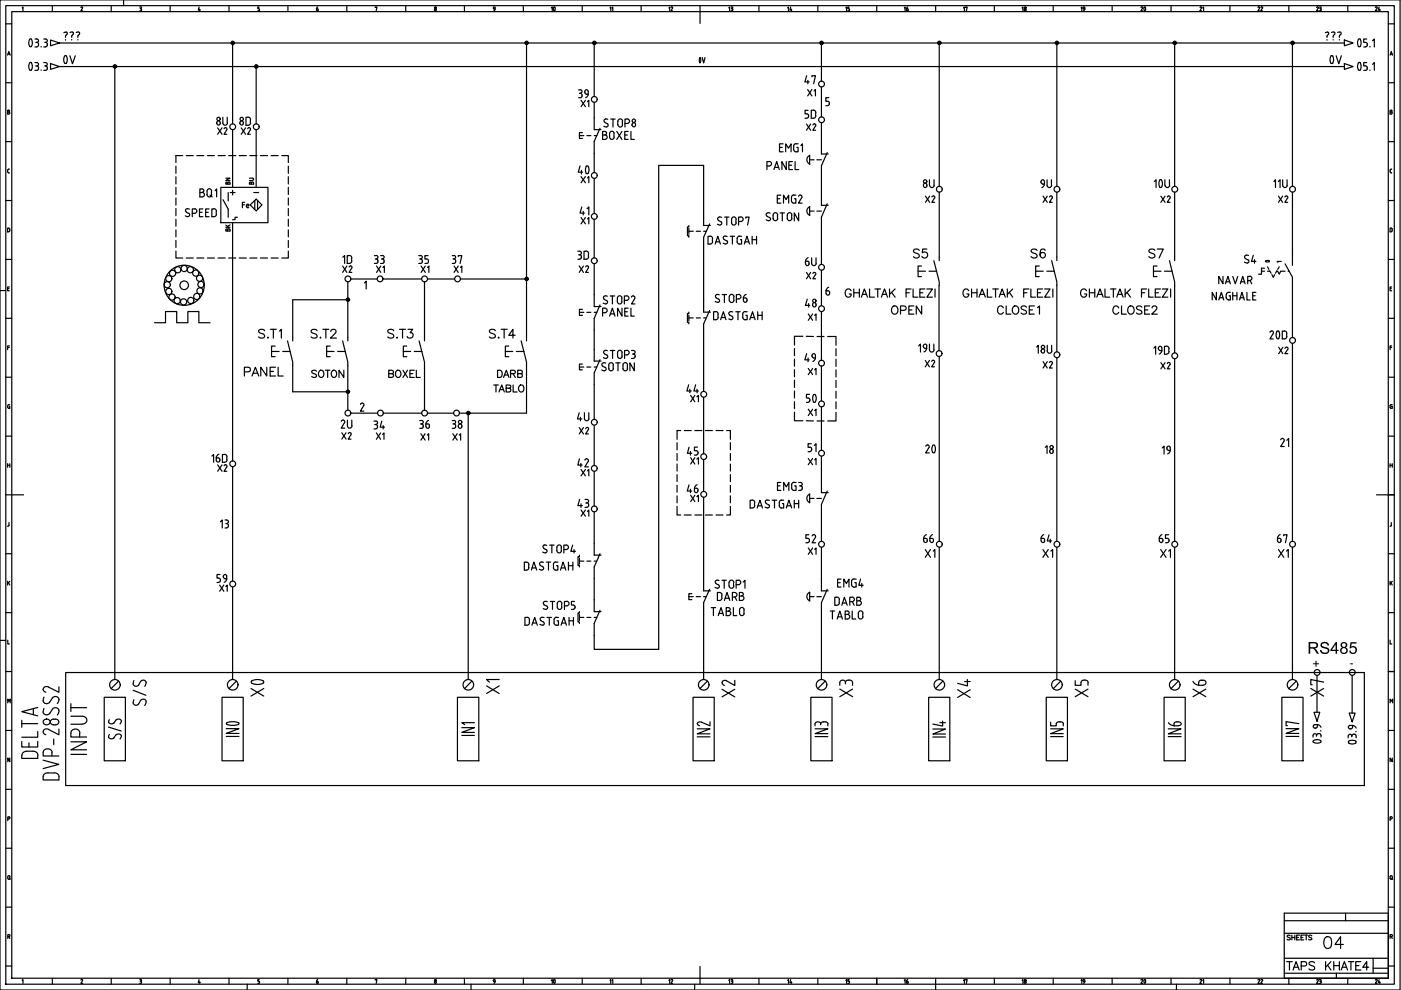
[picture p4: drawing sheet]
<svg xmlns="http://www.w3.org/2000/svg" width="297mm" height="210mm" viewBox="0 0 297 210" stroke-linecap="round" stroke-linejoin="round" font-family="sans-serif">
<!-- layer: 035 -->
<g fill="none" stroke="#000" stroke-width=".25">
<path d="M0 0h296.8v209.9h-296.8zM26.2 0v1.2M1.2 5.1h1.3M1.2 17.5h1.3M1.6 11.7l.3-.8 .3 .8M1.7 11.5h.4M2.5 2.5h291.8v204.9h-291.8zM4.7 1.7l.2-.2v.8M11.1 1.2v1.3M17.2 1.6l.1-.1 .2 .1-.4 .7h.4M23.6 1.2v1.3M29.6 1.5h.2"/>
<path d="M29.6 2.3h.2M29.7 1.8h.1M29.8 1.5l.2 .1-.2 .2 .2 .2M30 2v.1M30 2.1l-.2 .2M36.1 1.2v1.3M42.2 1.5l-.2 .6h.5M42.3 1.9v.4M48.6 1.2v1.3M61 1.2v1.3M73.5 1.2v1.3M79.5 1.6l.4-.1-.1 .8"/>
<path d="M86 1.2v1.3M92.1 2l.2-.2 .2 .2M92.1 2l.2 .3 .2-.2M92.5 2v.1M98.5 1.2v1.3M111 1.2v1.3M123.4 1.2v1.3M135.9 1.2v1.3M148.4 1.2v1.3M160.9 1.2v1.3M173.4 1.2v1.3M185.9 1.2v1.3"/>
<path d="M198.4 1.2v1.3M210.8 1.2v1.3M223.3 1.2v1.3M235.8 1.2v1.3M248.3 1.2v1.3M260.8 1.2v1.3M273.3 1.2v1.3M285.7 1.2v1.3M294.3 5.1h1.3M294.3 17.5h1.3M294.7 11.7l.3-.8 .2 .8M294.8 11.5h.4"/>
<path d="M1.2 30h1.3M1.6 23.8h.2M1.6 36.1v.4M1.7 36.4l.1 .2M1.8 23.4h-.2v.8h.2M1.8 36.7h.2M1.8 35.9h.2M1.8 23.3l.2 .2-.2 .2 .3 .3-.3 .2M1.8 35.9l-.1 .2M294.3 30h1.3M294.7 36.1v.4M294.7 23.8h.2"/>
<path d="M294.8 36.4l.2 .2M294.9 23.4h-.2v.8h.2M294.9 36.7h.2M294.9 35.9h.2M295 23.3l.1 .2-.1 .2 .2 .3-.2 .2M295 35.9l-.2 .2M1.2 42.5h1.3M1.2 55h1.3M1.8 48.4h-.2v.8h.2M1.8 48.4h.2l.1 .5M2.1 48.9l-.3 .2M294.3 42.5h1.3"/>
<path d="M294.3 55h1.3M294.9 48.4h-.2v.8h.2M295 48.4l.2 .2M295.1 48.6v.3M295.2 48.9l-.2 .2M0 61.6h1.2M1.2 67.5h1.3M1.2 80h1.3M1.6 61.2h.3M1.6 73.7h.4M2 60.8h-.4v.9h.4M2 73.3h-.4v.8"/>
<path d="M294.3 67.5h1.3M294.3 80h1.3M294.7 61.2h.3M294.7 73.7h.4M295.1 60.8h-.4v.9h.4M295.1 73.3h-.4v.8M1.2 92.5h1.3M1.6 98.7h.5M1.6 86v.4M1.6 98.3v.8M1.7 86.4l.2 .2M1.9 85.8h.2"/>
<path d="M1.9 85.8l-.2 .2M1.9 86.2h.2v.4h-.2M2.1 98.3v.8M294.3 92.5h1.3M294.7 86.4l.3 .2M294.7 98.3v.8M294.7 98.7h.5M294.9 85.8h.3M295 85.8l-.3 .2v.4M295 86.2h.2v.4h-.3M295.2 98.3v.8M1.2 104.9h1.3"/>
<path d="M1.2 117.4h1.3M1.9 111.4l-.3 .2M1.9 110.8v.6M294.3 104.9h1.3M294.3 117.4h1.3M295 110.8v.6M295 111.4l-.3 .2M0 135.8h1.2M1.2 129.9h1.3M1.6 123.2v.9M1.7 135.7v.8h.3M1.8 123.5l.3 .6"/>
<path d="M2.1 123.2l-.5 .6M294.3 129.9h1.3M294.7 135.7v.8h.4M294.7 123.2v.9M294.9 123.5l.3 .6M295.2 123.2l-.5 .6M1.3 142.4h1.2M294.3 142.4h1.3M294.3 154.9h1.3M1.3 167.4h1.2M1.3 179.8h1.2M1.7 173.6h.2"/>
<path d="M1.9 173.2h-.2v.8M1.9 173.2l.2 .2-.2 .2M294.3 167.4h1.3M294.3 179.8h1.3M294.7 173.6h.2M294.9 173.2h-.2v.8M295 173.2l.2 .2-.2 .2M295.2 160.7v.8l-.5-.8v.8M1.3 192.3h1.2M1.7 186.2l.2 .3 .2-.3M1.7 198.6h.2M1.9 198.2h-.2v.8"/>
<path d="M1.9 198.1l.2 .3-.2 .2 .2 .4M1.9 186.3l.3 .2M2.1 185.9v.3M2.1 185.9l-.2-.3-.2 .1v.5M272.3 195.2h22M285.3 193.6v1.6M294.3 192.3h1.3M294.7 198.6h.3M295 198.2h-.3v.8M295 198.1l.2 .3-.2 .2 .2 .4M1.3 204.8h1.2M4.7 207.9l.2-.2v.8"/>
<path d="M11.1 207.4v1.3M17.2 207.8l.1-.1 .2 .2-.4 .6h.4M23.6 207.4v1.3M29.6 207.7h.2M29.6 208.5h.2M29.7 208h.1M29.8 207.7l.2 .1-.2 .2M29.8 208l.2 .2M30 208.2v.1M30 208.3l-.2 .2M36.1 207.4v1.3M42.2 207.7l-.2 .6h.5"/>
<path d="M42.3 208.1v.4M48.6 207.4v1.3M52.4 208.7v1.2M54.7 208.5h.1M54.8 208l.2 .2M54.9 207.7h-.2v.3h.1M55 208.2v.1M55 208.3l-.2 .2M61 207.4v1.3M67.1 208.3l.2 .2 .2-.2M67.1 208l.3 .1v.2M67.1 208v.3"/>
<path d="M67.4 207.7l-.3 .3M73.5 207.4v1.3M79.5 207.8l.4-.1-.1 .8M86 207.4v1.3M92.1 208.3l.2 .2 .2-.2M92.5 208.2v.1M92.5 208.2l-.2-.2-.2 .3M98.5 207.4v1.3M99.9 208.7v1.2M104.6 207.8l.2-.1 .2 .1M104.6 207.9l.2 .2h.1v-.2M105 208.1l-.3 .4"/>
<path d="M111 207.4v1.3M123.4 207.4v1.3M135.9 207.4v1.3M147.3 208.7v1.2M148.4 207.4v1.3M160.9 207.4v1.3M173.4 207.4v1.3M185.9 207.4v1.3M198.4 207.4v2.5M210.8 207.4v1.3M223.3 207.4v1.3M235.8 207.4v1.3"/>
<path d="M248.3 207.4v1.3M249.4 208.7v1.2M260.8 207.4v1.3M272.3 206.3h22M273.3 207.4v1.3M285.7 207.4v1.3M291.1 205.3h3.2M294.3 204.8h1.3"/>
<circle cx="92.3" cy="1.6" r=".19"/>
<circle cx="92.3" cy="207.8" r=".19"/>
</g>
<!-- layer: 07 -->
<path d="M1.2 1.2h294.4v207.5h-294.4zM148.4 2.5v2.5M2.5 104.9h2.5M291.8 104.9h2.5M272.3 193.6h22v13.8h-22zM272.3 197.9h22M148.4 204.9v2.5M272.3 203.2h22" fill="none" stroke="#000" stroke-width=".25"/>
<!-- layer: 025 -->
<path d="M273.6 198.4l-.3-.1-.4 .1 .1 .2 .6 .4-.1 .2h-.6M273.9 198.3v1M273.9 198.8h.6M274.5 198.3v1M274.9 198.8h.4M275.5 198.3h-.6v1h.6M275.8 198.8h.4M276.4 198.3h-.6v1h.6M276.6 198.3h.6M276.9 198.3v1" fill="none" stroke="#000" stroke-width=".25"/>
<g fill="none" stroke="#000" stroke-width=".25">
<path d="M12.6 9.1h272.4M12.6 14.1h272.4M24.3 14.1v130M49.3 9.1v17.2M54.3 14.1v12.2M111.6 9.1v62.4M126 9.1v11.4M174.2 9.1v8.1M174.2 18.5v6.3M199.1 9.1v30.4M224.1 9.1v30.4M249 9.1v30.4"/>
<path d="M274 9.1v30.4M49.3 27.5v12.2M54.3 27.5v12.2M126 37.9v7.4M174.2 37.6v3.4M49.3 47.2v50.6M73.7 59.8v11.7M74.4 59.2h5.5M81.2 59.2h8.2M90 59.8v11.7M90.6 59.2h5.8M97.6 59.2h14"/>
<path d="M126 46.5v8.2M126 55.9v6.6M149.2 45.3v-10.2h-9.5v102.6h-13.7v-3M149.2 52.8v10.9M174.2 48.5v7.6M174.2 57.3v7.5M199.1 40.7v13.8M224.1 40.7v13.8M249 40.7v13.8M274 40.7v13.1M32.8 68.4h2.3v-2.3h2.4v2.3h2.3v-2.3h2.4v2.3h2.3M62.1 77.5v5.6h11.6"/>
<path d="M73.7 77.5v9.5M73.7 63.6h-11.6v7.9M90 77.5v9.5M111.6 77.5v10.1h-14.2M126 70v4.1M149.2 71.2v11.8M174.2 66.1v10.3M174.2 77.6v7.4M199.1 60.5v13.9M199.1 75.6v39.2M224.1 60.5v14.1M224.1 75.9v38.9"/>
<path d="M249 60.5v14.3M249 76v38.8M274 61.3v10.3M274 72.8v42M49.3 99v24.2M74.4 87.6h5.6M81.2 87.6h8.2M90.6 87.6h5.6M99.3 87.6v56.5M126 81.5v7.5M126 90.2v8.5M126 100v7.3"/>
<path d="M149.2 84.3v11.9M149.2 97.5v6.7M174.2 86.3v9.2M174.2 96.7v5.3M126 108.6v6.6M149.2 105.4v17.4M174.2 109.4v5.4M174.2 116v6.8M199.1 116v28.1M224.1 116v28.1M249 116v28.1M274 116v28.1"/>
<path d="M49.3 124.5v19.6M126 122.7v4.5M149.2 130.3v13.8M174.2 130.3v13.8M286.7 143.2v8"/>
</g>
<!-- layer: 0 -->
<g fill="none" stroke="#000" stroke-width=".25">
<path d="M46.8 39.7h10v7.5h-10zM122.9 28.8h.9M123.5 28.1h-.6v1.3h.6M124.4 28.8h.9M126 25v2.5M126 30v2.5M173.2 33.9h1M174.2 30.2v2.5h1.4M175.4 32.4l-1.2 2.8v2.4M48.4 44.3v1.8M53 43.4l1.3-1.2 1.2 1.2-1.2 1.3zM146 47.8v.3h-.2v1.9h.2v.3"/>
<path d="M146 48.4v1.3M146 49h1M147.6 49h.9M149.2 45.3v2.5h1.4M149.2 49h.5M150.5 47.5l-1.3 2.8v2.5M173.2 44.8h1M174.2 41v2.5h1.4M175.4 43.2l-1.2 2.8v2.5M195.4 56.4h-.8v2.2h.8M198 55.3l1.1 4.4v.8M220.3 56.4h-.7v2.2h.7"/>
<path d="M223 55.3l1.1 4.4v.8M245.3 56.4h-.7v2.2h.7M247.9 55.3l1.1 4.4v.8M269.2 57.4l.3 .5M269.7 58.2l.3 .6 .3-.6M270.7 57.5h.2l.3 .6 .3-.6h1M270.7 57.4l-.3 .5M272.5 55.9l1.5 2.9v2.5M274 53.8v2.5M57.6 74.5h1.6M58.3 73.4h-.7v2.2h.7M59.9 74.5h1.6"/>
<path d="M61 72.3l1.1 4.5v.7M62.1 71.5v.8M70 73.4h-.7v2.2h.7M72.6 72.3l1.1 4.5v.7M85.5 74.5h1.6M86.2 73.4h-.7v2.2h.7M87.8 74.5h1.7M88.9 72.3l1.1 4.5v.7M90 71.5v.8M107.1 74.5h1.6M107.9 73.4h-.8v2.2h.8M109.5 74.5h1.6"/>
<path d="M110.5 72.3l1.1 4.5v.7M111.6 71.5v.8M122.9 66.2h.9M122.9 77.8h.9M123.5 65.6h-.6v1.3h.6M123.5 77.2h-.6v1.2h.6M124.4 66.2h.9M124.4 77.8h.9M126 62.5v2.5M126 67.5v2.5M126 74.1v2.5h1.4M126 77.8h.5"/>
<path d="M127.2 76.3l-1.2 2.8v2.4M146 66.2v.3h-.2v1.8h.2v.4M146 66.8v1.2M146 67.4h1M147.6 67.4h.9M149.2 63.7v2.5h1.4M149.2 67.4h.5M150.5 65.8l-1.3 2.9v2.5M122.9 117.7v.3h-.3v1.9h.3v.3M122.9 118.3v1.3M122.9 119h.9M124.4 119h.9"/>
<path d="M126 115.2v2.5h1.4M126 119h.5M127.2 117.4l-1.2 2.8v2.5M173.2 105.7h1M174.2 102v2.5h1.4M175.4 104.1l-1.2 2.8v2.5M122.9 129.7v.3h-.3v1.9h.3v.3M122.9 130.3v1.2M122.9 130.9h.9M124.4 130.9h.9M126 127.2v2.5h1.4M126 130.9h.5"/>
<path d="M127.2 129.4l-1.2 2.8v2.5M146 126.5h1M146.7 125.9h-.7v1.2h.7M147.6 126.5h.9M149.2 122.8v2.5M171.4 125.7l.3-.1v1.8a.99 .99 0 0 1-.3-1.7zM171.7 126.5h.9M173.2 126.5h1M174.2 122.8v2.5M278.6 151h1.2l-.6 1.9zM286 151.2h1.3l-.6 1.8zM289.3 142.6v24"/>
<circle cx="24.4" cy="14.1" r=".36"/>
<circle cx="24.4" cy="14.1" r=".11"/>
<circle cx="24.4" cy="14.1" r=".23"/>
<circle cx="49.3" cy="9.1" r=".36"/>
<circle cx="49.3" cy="9.1" r=".11"/>
<circle cx="49.3" cy="9.1" r=".23"/>
<circle cx="54.3" cy="14.1" r=".36"/>
<circle cx="54.3" cy="14.1" r=".11"/>
<circle cx="54.3" cy="14.1" r=".23"/>
<circle cx="111.7" cy="9.1" r=".36"/>
<circle cx="111.7" cy="9.1" r=".23"/>
<circle cx="111.7" cy="9.1" r=".11"/>
<circle cx="126" cy="9.1" r=".36"/>
<circle cx="126" cy="9.1" r=".23"/>
<circle cx="126" cy="9.1" r=".11"/>
<circle cx="174.2" cy="9.1" r=".36"/>
<circle cx="174.2" cy="9.1" r=".11"/>
<circle cx="174.2" cy="9.1" r=".23"/>
<circle cx="199.2" cy="9.1" r=".36"/>
<circle cx="199.2" cy="9.1" r=".11"/>
<circle cx="199.2" cy="9.1" r=".23"/>
<circle cx="224.1" cy="9.1" r=".36"/>
<circle cx="224.1" cy="9.1" r=".11"/>
<circle cx="224.1" cy="9.1" r=".23"/>
<circle cx="249.1" cy="9.1" r=".36"/>
<circle cx="249.1" cy="9.1" r=".11"/>
<circle cx="249.1" cy="9.1" r=".23"/>
<circle cx="274" cy="9.1" r=".36"/>
<circle cx="274" cy="9.1" r=".11"/>
<circle cx="274" cy="9.1" r=".23"/>
<circle cx="35.8" cy="59.1" r=".66"/>
<circle cx="36.6" cy="57.9" r=".66"/>
<circle cx="37.7" cy="57.2" r=".66"/>
<circle cx="39.1" cy="56.9" r=".66"/>
<circle cx="40.4" cy="57.2" r=".66"/>
<circle cx="41.5" cy="57.9" r=".66"/>
<circle cx="42.3" cy="59" r=".66"/>
<circle cx="111.7" cy="59.1" r=".36"/>
<circle cx="111.7" cy="59.1" r=".23"/>
<circle cx="111.7" cy="59.1" r=".11"/>
<circle cx="35.5" cy="60.4" r=".66"/>
<circle cx="35.8" cy="61.8" r=".66"/>
<circle cx="36.5" cy="63" r=".66"/>
<circle cx="37.6" cy="63.7" r=".66"/>
<circle cx="38.9" cy="64" r=".66"/>
<circle cx="39.1" cy="60.5" r="4.3"/>
<circle cx="39.1" cy="60.5" r=".91"/>
<circle cx="40.4" cy="63.7" r=".66"/>
<circle cx="41.7" cy="62.9" r=".66"/>
<circle cx="42.4" cy="61.7" r=".66"/>
<circle cx="42.6" cy="60.3" r=".66"/>
<circle cx="73.8" cy="63.5" r=".36"/>
<circle cx="73.8" cy="63.5" r=".23"/>
<circle cx="73.8" cy="63.5" r=".11"/>
<circle cx="73.8" cy="83.1" r=".36"/>
<circle cx="73.8" cy="83.1" r=".23"/>
<circle cx="73.8" cy="83.1" r=".11"/>
<circle cx="286.7" cy="142.6" r=".61"/>
</g>
<!-- layer: TAGS -->
<g fill="none" stroke="#000" stroke-width=".25">
<path d="M152.3 46.8l.5 .2a.42 .42 0 0 1 .1 .6 .42 .42 0 0 1-.6 0l-.2-.1M153 46.1a.45 .45 0 0 0-.7 0 .45 .45 0 0 0 0 .6M153.6 46h1M154.1 46v1.7M155.1 47.2a.49 .49 0 0 0 .5 .5 .49 .49 0 0 0 .5-.5M156 46.5v.8M156.1 46.5a.49 .49 0 0 0-.5-.5 .49 .49 0 0 0-.5 .5v.8M156.6 47h.5a.47 .47 0 0 0 .5-.5 .47 .47 0 0 0-.5-.5h-.5v1.7M158.1 46.2v-.2h.7l-.3 1.7M56.1 70.1a.71 .71 0 0 0-.7-.3 .71 .71 0 0 0-.6 .5l.2 .2 .9 .4a.46 .46 0 0 1 0 .7 .94 .94 0 0 1-1.1-.2M56.7 71.6h.2zM57.3 69.8h1.3"/>
<path d="M58 69.8v1.9M59.2 70.2l.4-.4v1.9M83.5 70.1a.71 .71 0 0 0-.7-.3 .71 .71 0 0 0-.6 .5l.2 .2 .9 .4a.46 .46 0 0 1 0 .7 .94 .94 0 0 1-1.1-.2M84.1 71.6h.2zM84.7 69.8h1.3M85.3 69.8v1.9M86.5 69.8h1l-.5 .7a.59 .59 0 0 1 .6 .7 .59 .59 0 0 1-.8 .5l-.5-.4M105 70.1a.71 .71 0 0 0-.7-.3 .71 .71 0 0 0-.5 .5l.3 .3a.94 .94 0 0 1 .9 .6v.2a.88 .88 0 0 1-1.2 0M105.6 71.6h.2zM106.3 69.8h1.2M106.9 69.8v1.9M109.2 71.1h-1.3l.9-1.3v1.9"/>
<path d="M127.9 75.8l.6 .2M128.1 75l.8 .5-.1 .3-.3 .2M128.3 62.8l-.4 .2 .2 .4M128.3 62.7l.5 .1M128.3 74.3l.5 .1M128.3 74.3l-.3 .3 .2 .4M129.4 62.8h.9M129.4 74.3h.9M129.8 62.8v1.6M129.9 74.3v1.7M130.9 63.2a.49 .49 0 0 1 .5-.5 .49 .49 0 0 1 .5 .5M130.9 74.8a.49 .49 0 0 1 .5-.5 .49 .49 0 0 1 .5 .5"/>
<path d="M130.9 74.8v.7a.49 .49 0 0 0 .5 .5 .49 .49 0 0 0 .5-.5M131.9 74.8v.7M132.8 62.8h-.4v1.6M132.9 62.7a.49 .49 0 0 1 .4 .5 .49 .49 0 0 1-.4 .5M132.9 74.3h-.5v1.7M132.9 74.3a.49 .49 0 0 1 .5 .5 .49 .49 0 0 1-.5 .4h-.5M133.9 74.3h.4M133.9 76h.4M134.1 75.1h.2M134.3 62.8a.36 .36 0 0 1 .3 .5M134.3 62.7l-.4 .3M134.3 74.3a.36 .36 0 0 1 .4 .4 .36 .36 0 0 1-.4 .3l.3 .2 .1 .4"/>
<path d="M134.7 75.6l-.4 .4M151.8 63.2l.6 .2M152.4 63.4a.41 .41 0 0 1 0 .6 .41 .41 0 0 1-.6 0l-.2-.1M152.5 62.5a.44 .44 0 0 0-.6 0 .44 .44 0 0 0 0 .6M153.1 62.5h1M153.6 62.5v1.6M154.6 62.9v.8M154.6 62.9a.49 .49 0 0 1 .5-.5 .49 .49 0 0 1 .5 .5M154.6 63.7a.49 .49 0 0 0 .5 .4 .49 .49 0 0 0 .5-.4M155.6 62.9v.8M156.1 63.4h.5M156.6 62.5h-.5v1.6"/>
<path d="M156.6 62.4a.49 .49 0 0 1 .5 .5 .49 .49 0 0 1-.5 .5M157.6 63.2h.4a.42 .42 0 0 1 .4 .6 .42 .42 0 0 1-.7 .1l-.1-.2M157.6 63.2v.6M158.2 62.4l-.4 .3-.2 .5M171.2 63.4l-.4 1.3h.9M115.1 117l.5 .2M115.8 116.5l.2 .4-.4 .3M115.9 115.6a.42 .42 0 0 0-.6 0 .42 .42 0 0 0 0 .6l.5 .4M116.5 115.6h1M117 115.6v1.6M119 116v.8M119 116a.49 .49 0 0 0-.4-.5 .49 .49 0 0 0-.5 .5v.8a.49 .49 0 0 0 .5 .4 .49 .49 0 0 0 .4-.5"/>
<path d="M119.5 116.5h.5M120 115.6h-.5v1.6M120 115.5a.49 .49 0 0 1 .5 .5 .49 .49 0 0 1-.5 .5M121.4 115.6l-.4 1.3h1M121.7 116.5v.7M115.2 129l.6 .2M115.4 128.2l.7 .5-.1 .3-.2 .2M115.5 127.5l-.3 .3 .2 .4M115.6 127.5l.4 .1M116.7 127.5h.9M117.1 127.5v1.7M118.2 128a.49 .49 0 0 1 .4-.5 .49 .49 0 0 1 .5 .5"/>
<path d="M118.2 128v.7a.49 .49 0 0 0 .4 .5 .49 .49 0 0 0 .5-.5v-.7M120.1 127.5h-.4v1.7M120.2 127.5a.49 .49 0 0 1 .4 .5 .49 .49 0 0 1-.4 .5h-.5M121.2 129.2h.3M121.8 127.5h-.6v.8h.4a.41 .41 0 0 1 .3 .5M121.9 128.8l-.3 .4M152 123l.4 .1M152 123l-.4 .3 .2 .4M153.1 123h.9M153.5 123v1.7M154.6 123.5a.49 .49 0 0 1 .5-.5 .49 .49 0 0 1 .5 .5M156.5 123h-.4v1.7"/>
<path d="M156.6 123a.49 .49 0 0 1 .5 .5 .49 .49 0 0 1-.5 .5M157.6 123.4l.3-.4v1.7M23 154.1l2.7 .9M23.2 155.7a.62 .62 0 0 0 .1 .9 .62 .62 0 0 0 .9-.2M23.2 152.6a.58 .58 0 0 0 0 .8 .58 .58 0 0 0 .8 0l.2-.1M24.6 155.8l-.5 .6M24.6 155.9a.61 .61 0 0 1 .9-.2 .61 .61 0 0 1-.1 1M48 154.5h2.7l-2.7 1h2.7M48 156.1h2.7M48.1 153.2l1.5-.2 .9 .2M48.2 153.2l-.2 .2a2.39 2.39 0 0 0 2.7 0l-.2-.2M97.9 154.3h2.7l-2.7 1h2.7"/>
<path d="M97.9 155.9h2.7M100.6 153.2h-2.7l.6 .4M147.8 154.5h2.7l-2.7 1.1h2.7M147.8 156.2h2.7M147.9 153.4l.4 .5M150.5 153v.9l-1.9-.8-.6 .1-.2 .3M172.8 154.5h2.7l-2.7 1h2.7M172.8 156.2h2.7M174 153.5v.2M174 153.5a.67 .67 0 0 0-.6-.5 .67 .67 0 0 0-.6 .5v.4M174.9 153a.73 .73 0 0 0-.9 .5M174.9 153l.6 .2 .1 .3"/>
<path d="M175.5 153.5v.4M197.8 154.6h2.6l-2.6 1h2.6M197.8 156.3h2.6M199.3 153.2h1.1M199.9 152.9v1l-2.1-.4M222.8 154.5h2.6l-2.6 1h2.6M222.8 156.2h2.6M224.5 153a.73 .73 0 0 1 1 .5M224.6 153l-.6 .2-.1 .7h-1.1v-.8M225.4 153.5v.4M272.7 154.5h2.7l-2.7 1h2.7M272.7 156.1h2.7"/>
<path d="M275.4 153.4l-2.7-.4v.9h.3"/>
</g>
<!-- layer: XREF -->
<g fill="none" stroke="#000" stroke-width=".25">
<path d="M6.3 9.8a1.19 1.19 0 0 1 .2-1.6l.2 .1a1.7 1.7 0 0 1 0 1.5M6.3 13.3a1.11 1.11 0 0 0 .2 1.6l.2-.1a1.61 1.61 0 0 0 0-1.5M6.3 9.8h.4M6.3 13.3h.4M7.4 10h.4M7.4 14.9h.4M7.4 8.3h.4M7.4 13.3h.4M288.4 8.3a1.59 1.59 0 0 1 0 1.5M288.4 13.3a1.59 1.59 0 0 1 0 1.5M289.1 10h.4M289.1 14.9h.4"/>
<path d="M289.5 9l.4 .3M289.5 14l.4 .3M289.8 8.3h-.7v.7h.4M289.8 13.3h-.7v.7h.4M289.9 9.4v.2M289.9 14.4v.2M289.9 9.6l-.4 .3M289.9 14.6l-.4 .3M290.4 9.8v.2M290.4 14.8v.1M291 8.7l.4-.4v1.7M291 13.6l.4-.3v1.6"/>
<path d="M278.4 155.9v.4M278.4 155.9a.36 .36 0 0 1 .4-.4 .36 .36 0 0 1 .3 .4 .48 .48 0 0 1 .5-.4 .48 .48 0 0 1 .5 .4M278.5 157v.4M278.5 157.4a1.59 1.59 0 0 0 1.5 0M278.5 157a1.59 1.59 0 0 1 1.5 0M278.8 153.6a1.07 1.07 0 0 1 1.3 .6M278.8 154.4h.1M278.8 153.6a.36 .36 0 0 0-.4 .4 .36 .36 0 0 0 .4 .4M279.1 155.9v.2M279.3 153.6v.4M279.3 154l-.3 .4M280 155h.1"/>
<path d="M280 157v.4M280.1 155.9v.4M286 157.6a1.59 1.59 0 0 0 1.5 0M286 157.5h-.1a.9 .9 0 0 1 .8-.6 .9 .9 0 0 1 .8 .4l-.1 .2M286.6 156.2a.38 .38 0 0 0-.2-.5 .38 .38 0 0 0-.5 .3l-.1 .4M286.7 153.8h-.5a.41 .41 0 0 0-.2 .5 .41 .41 0 0 0 .4 .3 .41 .41 0 0 0 .4-.4l-.1-.4 .3 .1 .5 .5M287 155.7h.1M287 155.7l-.4 .3M287.2 155.7l.3 .2v.5M287.4 155.1h.1"/>
</g>
<!-- layer: 0 -->
<g fill="#000">
<path d="M280.2 136.3l.6-.2h.4l.4 .3 .2 .4-.3 .1-.4-.5h-.5a.4 .4 0 0 0-.3 .5 .4 .4 0 0 0 .6 .3l.9 .4 .1 .5-.2 .3-.5 .3h-.6l-.4-.2-.3-.4v-.3h.3l.2 .5h.9a.45 .45 0 0 0 .2-.6 .45 .45 0 0 0-.6-.2l-.9-.4v-.4zM286.3 136.2h1.3v.3h-1l-.1 .6 .6-.1 .4 .2 .2 .3-.1 .8-.5 .4-.6-.1-.4-.4-.1-.2 .4-.1 .2 .5h.5l.3-.5-.1-.4-.2-.2-1 .2z"/>
<path d="M277.5 136.1l1.5 .1 .4 .2v.8l-.6 .3 .3 .3 .6 .8h-.4l-.5-.7-.5-.4h-.5v1.1h-.3zM277.8 136.4v.8h1a.4 .4 0 0 0 .3-.5 .4 .4 0 0 0-.5-.3z"/>
<path d="M283.2 136.1h.3v1.7h.3v.2h-.3v.6h-.3v-.6h-1.1v-.2zM283.2 136.6l-.8 1.2h.8z"/>
<path d="M284.4 136.4l.7-.3 .5 .4v.5l-.3 .3 .4 .3v.5l-.3 .5-.7 .1-.5-.4v-.7l.4-.3a.55 .55 0 0 1-.2-.9zM284.5 136.8a.45 .45 0 0 0 .9 0 .45 .45 0 0 0-.9 0zM284.4 137.9a.55 .55 0 0 0 1.1 0 .55 .55 0 0 0-1.1 0z"/>
</g>
<!-- layer: DESC -->
<g fill="none" stroke="#000" stroke-width=".25">
<path d="M39.3 45.8l.6 .1M39.5 45l.5 .3M39.7 44.3l-.4 .2 .2 .4M40 45.2l.2 .4-.3 .3M41.2 44.3h-.4v1.6M41.3 44.3a.49 .49 0 0 1 .4 .4 .49 .49 0 0 1-.4 .5h-.5M42.3 45h.5M43 44.3h-.7v1.6h.7M43.6 45h.6M44.3 44.3h-.7v1.6h.7M45.3 44.3h-.4v1.6h.4M45.4 44.3h.2l.3 .5"/>
<path d="M45.8 44.8v.6M45.9 45.4l-.3 .5h-.2M150.5 50.1h-.4v1.6h.7l.3-.5M150.6 50.1h.2l.3 .5M151 50.6v.6M151.6 51.7l.6-1.6 .5 1.6M151.8 51.3h.8M153.3 51.6l.6 .1M153.5 50.8l.6 .3M154.1 51l.2 .4-.4 .3M154.2 50.1a.44 .44 0 0 0-.7 0 .44 .44 0 0 0 0 .6M154.8 50.1h.9"/>
<path d="M155.3 50.1v1.6M156.3 50.6l.1 .9 .4 .2M156.8 50.1h.4M156.8 50.1l-.4 .2-.1 .2M157 50.8h.2v.9h-.4M157.8 51.7l.6-1.6 .5 1.6M157.9 51.3h.8M159.5 50.1v1.6M159.5 50.8h.9M160.4 50.1v1.6M163.2 46.1a.41 .41 0 0 1 0 .6 .41 .41 0 0 1-.6 0l-.2-.1M163.9 45.6v.7a.49 .49 0 0 0 .5 .5 .49 .49 0 0 0 .5-.5"/>
<path d="M164.8 45.6v.7M165.9 45.1v1.7M166.9 45.6v.7a.49 .49 0 0 0 .5 .5 .49 .49 0 0 0 .5-.5M167.9 45.6v.7M169.3 45.1v1.7l-.9-1.7v1.7M127.8 77.7l.5 .2a.42 .42 0 0 1 .1 .6 .42 .42 0 0 1-.6 0l-.2-.1M128.4 77a.45 .45 0 0 0-.6 0 .45 .45 0 0 0 0 .6M129.1 78.1a.49 .49 0 0 0 .5 .5 .49 .49 0 0 0 .4-.5M130 77.4v.8M130 77.4a.49 .49 0 0 0-.4-.5 .49 .49 0 0 0-.5 .5v.8M130.6 76.9h.9M131 76.9v1.7"/>
<path d="M132.1 78.1a.49 .49 0 0 0 .5 .5 .49 .49 0 0 0 .5-.5M133 77.4v.8M133.1 77.4a.49 .49 0 0 0-.5-.5 .49 .49 0 0 0-.5 .5v.8M134.5 76.9v1.7l-.9-1.7v1.7M151.7 66.1h-.4v1.7h.4M151.7 66.1h.3l.3 .5M152.2 66.6v.7M152.3 67.3l-.3 .4-.3 .1M152.8 67.8l.6-1.7 .5 1.7M153 67.3h.8M154.5 67.6l.6 .2M154.7 66.8l.5 .3"/>
<path d="M154.9 66.1l-.4 .3 .2 .4M154.9 66.1h.5M155.2 67.1l.2 .4-.4 .2M156 66.1h.9M156.5 66.1v1.7M157.5 66.6v.7l.2 .4 .7 .1v-.9h-.2M157.9 66.1h.5M158 66.1l-.5 .2v.2M159 67.8l.6-1.7 .5 1.7M159.1 67.3h.8M160.7 66.1v1.7M160.7 66.9h.9"/>
<path d="M161.6 66.1v1.7M180.5 61.7a.66 .66 0 0 0-.8-.4 .66 .66 0 0 0-.5 .6v.4a.64 .64 0 0 0 .6 .7 .64 .64 0 0 0 .7-.7h-.5M181 61.3v1.7M181 62.1h1.2M182.2 61.3v1.7M182.6 63l.7-1.7 .6 1.7M182.9 62.4h.8M184.4 61.3v1.7h1M185.5 61.3h1.2M186.1 61.3v1.7M186.9 63l.6-1.7 .7 1.7M188.6 61.3v1.7"/>
<path d="M189 62l.8 1M189.8 61.3l-1.2 1.1M192.1 62.1h.7M193.2 61.3h-1.1v1.7M193.6 61.3v1.7h1M195 62.1h.7M196.1 61.3h-1.1v1.7M196.5 61.3h1.2l-1.2 1.7h1.2M198.2 61.3v1.7M205.4 61.7a.64 .64 0 0 0-.7-.4 .64 .64 0 0 0-.5 .6v.4a.62 .62 0 0 0 .6 .7 .62 .62 0 0 0 .6-.7h-.4M206 62.1h1.1M206 61.3v1.7"/>
<path d="M207.1 61.3v1.7M207.6 63l.6-1.7 .7 1.7M207.8 62.4h.9M209.3 61.3v1.7h1M210.5 61.3h1.2M211.1 61.3v1.7M211.8 63l.7-1.7 .6 1.7M213.6 61.3v1.7M214 62l.7 1M214.7 61.3l-1.1 1.1M217 62.1h.7M218.1 61.3h-1.1v1.7"/>
<path d="M218.6 61.3v1.7h.9M220 62.1h.6M221.1 61.3h-1.1v1.7M221.5 61.3h1.1l-1.1 1.7h1.1M223.2 61.3v1.7M230.4 61.7a.66 .66 0 0 0-.8-.4 .66 .66 0 0 0-.5 .6v.4a.64 .64 0 0 0 .6 .7 .64 .64 0 0 0 .7-.7h-.4M231 62.1h1.1M231 61.3v1.7M232.1 61.3v1.7M232.5 63l.7-1.7 .7 1.7M232.8 62.4h.8M234.3 61.3v1.7h1"/>
<path d="M235.5 61.3h1.1M236.1 61.3v1.7M236.8 63l.6-1.7 .7 1.7M238.5 61.3v1.7M238.9 62l.8 1M239.7 61.3l-1.2 1.1M242 62.1h.7M243.1 61.3h-1.1v1.7M243.5 61.3v1.7h1M244.9 62.1h.7M246 61.3h-1.1v1.7M246.4 61.3h1.2l-1.2 1.7h1.2"/>
<path d="M248.2 61.3v1.7M257.9 62v1.6l-.9-1.6v1.6M258.4 63.6l.6-1.6 .5 1.6M258.6 63.1h.7M260 62.5l.1 .8 .4 .3M260.6 62.7h.3v.9h-.5M261.4 62v1.6M262.3 62v1.6M262.8 63.6l.5-1.6 .5 1.6M262.9 63.1h.8M264.4 62v1.6h.6M266.3 62h-.7v1.6h.7"/>
<path d="M111.6 119.2h-.4v1.7h.4M111.6 119.2l.3 .1 .2 .4M112.1 119.7v.7M114.6 119.9l.5 .3a.42 .42 0 0 1 0 .6 .42 .42 0 0 1-.6 0l-.2-.1M114.7 119.2l-.3 .3 .2 .4M114.8 119.1l.4 .1M115.8 119.2h1M116.3 119.2v1.7M117.8 119.2h.5M117.8 119.1l-.4 .3-.1 1M118 119.9h.3v1l-.7-.1-.3-.4M120.5 119.2v1.7"/>
<path d="M120.5 119.9h1M121.5 119.2v1.7M159.5 106.1h-.5v1.6l.8-.1 .2-.4M159.5 106l.3 .1 .2 .4M160 106.6v.6M160.5 107.7l.6-1.6 .6 1.6M160.7 107.2h.8M162.2 107.5l.6 .2M162.4 106.7l.5 .3M163 107l.1 .4-.3 .3M164.2 106.1v1.6M165.2 106.5l.1 1 .4 .2h.5v-.9h-.3"/>
<path d="M166.7 107.7l.6-1.6 .6 1.6M166.9 107.2h.8M168.4 106.1v1.6M169.3 106.1v1.6M111.7 130.9h-.4v1.7l.7-.1 .3-.5M111.7 130.9h.3l.3 .5M112.1 120.3l-.2 .5-.3 .1M112.2 131.4v.7M112.6 120.9l.6-1.7 .6 1.7M112.8 132.6l.6-1.7 .5 1.7M112.8 120.4h.8M112.9 132.1h.8"/>
<path d="M114.9 130.9l-.3 .1-.1 .3 .8 .7a.47 .47 0 0 1-.2 .6 .47 .47 0 0 1-.6-.2M114.9 130.9l.5 .1M116 130.9h.9M116.5 130.9v1.7M117.5 131.4v.9l.4 .3h.5v-1h-.3M117.9 130.9h.5M118 130.9l-.5 .2v.3M118.8 120.9l.6-1.7 .6 1.7M119 132.6l.5-1.7 .6 1.7M119 120.4h.8M119.1 132.1h.8M120.6 130.9v1.7"/>
<path d="M120.6 131.6h1M121.6 130.9v1.7"/>
</g>
<!-- layer: SYMS -->
<g fill="none" stroke="#000" stroke-width=".25">
<path d="M168.4 78.4v1.5M170.2 71.3h-1.8v1.9M170.9 71.3h1.6M173.2 71.3h1.5M175.5 71.3h1.7v1.9M177.2 73.9v1.6M177.2 76.2v1.5M177.2 78.4v1.5M143.6 98.4v1.5M144.3 91.3h-.7v1.8M145.1 91.3h1.5M147.3 91.3h1.5"/>
<path d="M149.6 91.3h1.4M151.8 91.3h1.5M154.1 91.3h.8v1.8M154.9 93.9v1.5M154.9 96.2v1.4M154.9 98.4v1.5M143.6 107.4v1.8h.7M145.1 109.2h1.5M147.3 109.2h1.5M149.6 109.2h1.4M151.8 109.2h1.5M154.9 107.4v1.8h-.8"/>
<path d="M154.9 100.6v1.5M154.9 102.9v1.5M154.9 105.1v1.5M22.1 147.8h4.5v13.5h-4.5zM47.1 147.8h4.5v13.5h-4.5zM97 147.8h4.5v13.5h-4.5zM100 144.4l-1.5 1.6M146.9 147.8h4.5v13.5h-4.5zM150 144.4l-1.6 1.6M171.9 147.8h4.5v13.5h-4.5zM175 144.4l-1.6 1.6M196.9 147.8h4.5v13.5h-4.5z"/>
<path d="M199.9 144.4l-1.6 1.6M221.8 147.8h4.5v13.5h-4.5zM224.9 144.4l-1.6 1.6M246.8 147.8h4.5v13.5h-4.5zM249.9 144.4l-1.7 1.6M271.8 147.8h4.5v13.5h-4.5zM274.8 144.4l-1.6 1.6M289.3 142.6h-275.4v24h275.4"/>
<circle cx="24.4" cy="145.2" r="1.12"/>
<circle cx="99.3" cy="145.2" r="1.12"/>
<circle cx="149.2" cy="145.2" r="1.12"/>
<circle cx="174.2" cy="145.2" r="1.12"/>
<circle cx="199.2" cy="145.2" r="1.12"/>
<circle cx="224.1" cy="145.2" r="1.12"/>
<circle cx="249.1" cy="145.2" r="1.12"/>
<circle cx="274" cy="145.2" r="1.12"/>
</g>
<!-- layer: MISC -->
<path d="M9.1 159.5v.8h3.4M11.1 150.4l.3-.3a.77 .77 0 0 1 1.1 .6M11.1 148l.3-.3a.77 .77 0 0 1 1.1 .6M11.4 152.5a.62 .62 0 0 0-.7 .6 .62 .62 0 0 0 .7 .6M12.5 154.6v1.2l-2.2-1.1M12.5 145.6v1.2l-2.2-1.2a.64 .64 0 0 0-1 .2 .64 .64 0 0 0 .4 1M9.1 161.2l3.4 .9-3.4 .9M10.2 163.9h1.3M10.2 163.8a.95 .95 0 0 0-1.1 .9v.7h3.4v-.7a.95 .95 0 0 0-1-.9" fill="none" stroke="#000" stroke-width=".25"/>
<!-- layer: LOCBOX -->
<g fill="none" stroke="#000" stroke-width=".25">
<path d="M37.3 35.2v1.6M37.3 37.5v1.5M37.3 39.7v1.5M38.7 33h-1.4v1.5M39.5 33h1.5M41.7 33h1.5M44 33h1.5M46.2 33h1.6M48.5 33h1.5M50.7 33h1.5M53 33h1.5M55.2 33h1.5"/>
<path d="M57.5 33h1.5M59.7 33h1.4v1.5M61.1 35.2v1.6M61.1 37.5v1.5M61.1 39.7v1.5M37.3 53.2v1.5h1.4M37.3 42v1.5M37.3 44.2v1.5M37.3 46.5v1.5M37.3 48.7v1.5M37.3 51v1.5M39.5 54.7h1.5"/>
<path d="M41.7 54.7h1.5M44 54.7h1.5M46.2 54.7h1.6M48.5 54.7h1.5M50.7 54.7h1.5M53 54.7h1.5M55.2 54.7h1.5M57.5 54.7h1.5M61.1 53.2v1.5h-1.4M61.1 42v1.5M61.1 44.2v1.5M61.1 46.5v1.5"/>
<path d="M61.1 48.7v1.5M61.1 51v1.5"/>
</g>
<!-- layer: WIRENO -->
<path d="M175.5 21.5l.4 .3M175.7 20.7h-.6v.8h.4M175.8 21.9v.1M175.9 22l-.4 .4M77.3 60l.3-.4v1.7M76.8 85.5a.36 .36 0 0 1 .3 .5M76.8 85.4l-.4 .3M77.1 86l-.7 1.2h.7" fill="none" stroke="#000" stroke-width=".25"/>
<text font-size="8.8" x="57.9" y="149.9" transform="rotate(-90 57.9 149.9)">X0</text>
<text font-size="8.4" x="33.2" y="152" transform="rotate(-90 33.2 152)">S/S</text>
<text font-size="7.1" x="19.4" y="161.2" transform="rotate(-90 19.4 161.2)">INPUT</text>
<g font-size="6.6">
<text x="9.9" y="15.5">0V</text>
<text x="278.3" y="15.5">0V</text>
<text x="120.6" y="38.8">40</text>
<text x="242" y="41.6">10U</text>
<text x="261.8" y="57.9">S4</text>
<text x="267.1" y="73.7">20D</text>
<text x="168.6" y="87.1">50</text>
<text x="194" y="98.1">20</text>
<text x="8.8" y="162.3" transform="rotate(-90 8.8 162.3)">DELTA</text>
</g>
<g font-size="6.2">
<text x="106.9" y="148.2" transform="rotate(-90 106.9 148.2)">X1</text>
<text x="156.6" y="148.9" transform="rotate(-90 156.6 148.9)">X2</text>
<text x="181.7" y="148.9" transform="rotate(-90 181.7 148.9)">X3</text>
<text x="206.7" y="149.2" transform="rotate(-90 206.7 149.2)">X4</text>
<text x="231.8" y="148.9" transform="rotate(-90 231.8 148.9)">X5</text>
<text x="256.5" y="148.9" transform="rotate(-90 256.5 148.9)">X6</text>
<text x="281.5" y="148.9" transform="rotate(-90 281.5 148.9)">X7</text>
<text x="279.4" y="202.5">04</text>
</g>
<text font-size="5.7" x="251.2" y="157.3" transform="rotate(-90 251.2 157.3)">IN6</text>
<g font-size="5.3">
<text x="192.6" y="56.1">S5</text>
<text x="217.3" y="56.1">S6</text>
<text x="242.4" y="56.1">S7</text>
<text x="64.6" y="73">S.T2</text>
</g>
<g font-size="4.9">
<text x="11.6" y="9.9">???</text>
<text x="279.4" y="9.9">???</text>
<text x="145.3" y="14.8">0V</text>
<text x="169.3" y="19.1">47</text>
<text x="169.3" y="26.5">5D</text>
<text x="126.6" y="30.7">BOXEL</text>
<text x="164" y="33.5">EMG1</text>
<text x="161.2" y="37">PANEL</text>
<text x="41.3" y="43">BQ1</text>
<text x="163.7" y="44.5">EMG2</text>
<text x="121.4" y="56.1">3D</text>
<text x="169.7" y="57.5">6U</text>
<text x="173.9" y="63.9">6</text>
<text x="257.2" y="61.4">NAVAR</text>
<text x="187.7" y="67.7">OPEN</text>
<text x="210.3" y="67.7">CLOSE1</text>
<text x="234.6" y="67.7">CLOSE2</text>
<text x="169.3" y="78">49</text>
<text x="193.7" y="75.8">19U</text>
<text x="218.7" y="76.2">18U</text>
<text x="243.4" y="76.2">19D</text>
<text x="50.4" y="80.8">PANEL</text>
<text x="71.3" y="92.1">2U</text>
<text x="78" y="92.1">34</text>
<text x="87.8" y="92.1">36</text>
<text x="94.5" y="92.1">38</text>
<text x="274.1" y="96" transform="rotate(-90 274.1 96)">21</text>
<text x="121.4" y="100.2">42</text>
<text x="144.6" y="97.7">45</text>
<text x="170" y="97">51</text>
<text x="220.5" y="97.4">18</text>
<text x="144.6" y="105.8">46</text>
<text x="163.7" y="105.1">EMG3</text>
<text x="45.5" y="113.2">13</text>
<text x="169.7" y="116.4">52</text>
<text x="194.7" y="116.4">66</text>
<text x="219.4" y="116.4">64</text>
<text x="244.5" y="116.4">65</text>
<text x="269.5" y="116.4">67</text>
<text x="176.4" y="125.6">EMG4</text>
<text x="175.7" y="129.5">DARB</text>
<text x="174.6" y="132.6">TABLO</text>
<text x="271.6" y="206.7">TAPS KHATE4</text>
</g>
<g font-size="4.4">
<text x="115" y="3.9">10</text>
<text x="240.2" y="3.9">20</text>
<text x="125.6" y="24" transform="rotate(-90 125.6 24)">X1</text>
<text x="170" y="21.5">X1</text>
<text x="44.8" y="29.6">X2</text>
<text x="49.7" y="29.6">X2</text>
<text x="169.7" y="28.9">X2</text>
<text x="194.7" y="40.9">8U</text>
<text x="218.7" y="40.9">9U</text>
<text x="268.8" y="40.9">11U</text>
<text x="195.1" y="44.1">X2</text>
<text x="219.8" y="44.1">X2</text>
<text x="244.8" y="44.1">X2</text>
<text x="269.9" y="44.1">X2</text>
<text x="122.1" y="48.7">X1</text>
<text x="71.3" y="58.9">X2</text>
<text x="78.7" y="58.9">X1</text>
<text x="88.2" y="58.9">X1</text>
<text x="94.9" y="58.9">X1</text>
<text x="121.7" y="58.9">X2</text>
<text x="169.7" y="60.3">X2</text>
<text x="126.6" y="68.1">PANEL</text>
<text x="170" y="69.1">X1</text>
<text x="269.9" y="76.2">X2</text>
<text x="64.9" y="81.1">SOTON</text>
<text x="81.1" y="81.1">BOXEL</text>
<text x="104.4" y="81.1">DARB</text>
<text x="170" y="80.8">X1</text>
<text x="195.1" y="79">X2</text>
<text x="219.8" y="79.4">X2</text>
<text x="244.8" y="79.4">X2</text>
<text x="103.4" y="84.3">TABLO</text>
<text x="145.3" y="86.4">X1</text>
<text x="170" y="89.3">X1</text>
<text x="71.3" y="94.2">X2</text>
<text x="82.2" y="94.5" transform="rotate(-90 82.2 94.5)">X1</text>
<text x="87.8" y="94.5">X1</text>
<text x="94.9" y="94.5">X1</text>
<text x="121.4" y="90.3">4U</text>
<text x="121.7" y="93.1">X2</text>
<text x="44.8" y="101.2">X2</text>
<text x="170" y="99.8">X1</text>
<text x="245.2" y="97.4">19</text>
<text x="148.9" y="107.6" transform="rotate(-90 148.9 107.6)">X1</text>
<text x="122.1" y="110.8">X1</text>
<text x="170" y="118.9">X1</text>
<text x="195.1" y="119.2">X1</text>
<text x="219.8" y="119.2">X1</text>
<text x="244.8" y="119.2">X1</text>
<text x="269.9" y="119.2">X1</text>
<text x="49" y="126.6" transform="rotate(-90 49 126.6)">X1</text>
<text x="149.6" y="131.6">TABLO</text>
<text x="150.6" y="128.4">DARB</text>
<text x="115" y="209.9">10</text>
<text x="240.2" y="209.9">20</text>
</g>
<g font-size="4">
<text x="46.6" y="40.2">BN</text>
<text x="51.5" y="40.2">BU</text>
<text x="122.1" y="39.9">X1</text>
<text x="50.1" y="45.2">Fe</text>
<text x="49.7" y="50.1" transform="rotate(-90 49.7 50.1)">BK</text>
<text x="122.1" y="102">X1</text>
<text x="145.3" y="99.5">X1</text>
<text x="190.5" y="209.9">16</text>
<text x="278" y="209.9">23</text>
<text x="293.5" y="209.9" transform="rotate(-90 293.5 209.9)">24</text>
</g>
<g font-size="3.5">
<text x="53.3" y="3.5">5</text>
<text x="66" y="3.5">6</text>
<text x="103" y="3.5">9</text>
<text x="128.1" y="3.5">11</text>
<text x="140.8" y="3.5">12</text>
<text x="153.5" y="3.5">13</text>
<text x="165.8" y="3.5">14</text>
<text x="178.2" y="3.5">15</text>
<text x="190.5" y="3.5">16</text>
<text x="203.2" y="3.5">17</text>
<text x="215.5" y="3.5">18</text>
<text x="227.9" y="3.5">19</text>
<text x="256.1" y="3.5" transform="rotate(-90 256.1 3.5)">21</text>
<text x="268.5" y="3.5" transform="rotate(-90 268.5 3.5)">22</text>
<text x="278" y="3.5">23</text>
<text x="290.3" y="3.5">24</text>
<text x="293.5" y="150.3">M</text>
<text x="293.5" y="187.7">Q</text>
<text x="130.9" y="209.9" transform="rotate(-90 130.9 209.9)">11</text>
<text x="143.6" y="209.9" transform="rotate(-90 143.6 209.9)">12</text>
<text x="156.3" y="209.9" transform="rotate(-90 156.3 209.9)">13</text>
<text x="168.6" y="209.9" transform="rotate(-90 168.6 209.9)">14</text>
<text x="181" y="209.9" transform="rotate(-90 181 209.9)">15</text>
<text x="206" y="209.9" transform="rotate(-90 206 209.9)">17</text>
<text x="218.4" y="209.9" transform="rotate(-90 218.4 209.9)">18</text>
<text x="230.7" y="209.9" transform="rotate(-90 230.7 209.9)">19</text>
<text x="256.1" y="209.9" transform="rotate(-90 256.1 209.9)">21</text>
<text x="268.5" y="209.9" transform="rotate(-90 268.5 209.9)">22</text>
</g>
<text font-size="2.6" x="269.5" y="56.8">1</text>
<g font-size="2.4">
<text x="278.3" y="141.4">+</text>
<text x="286.2" y="141.4">-</text>
</g>
</svg>
